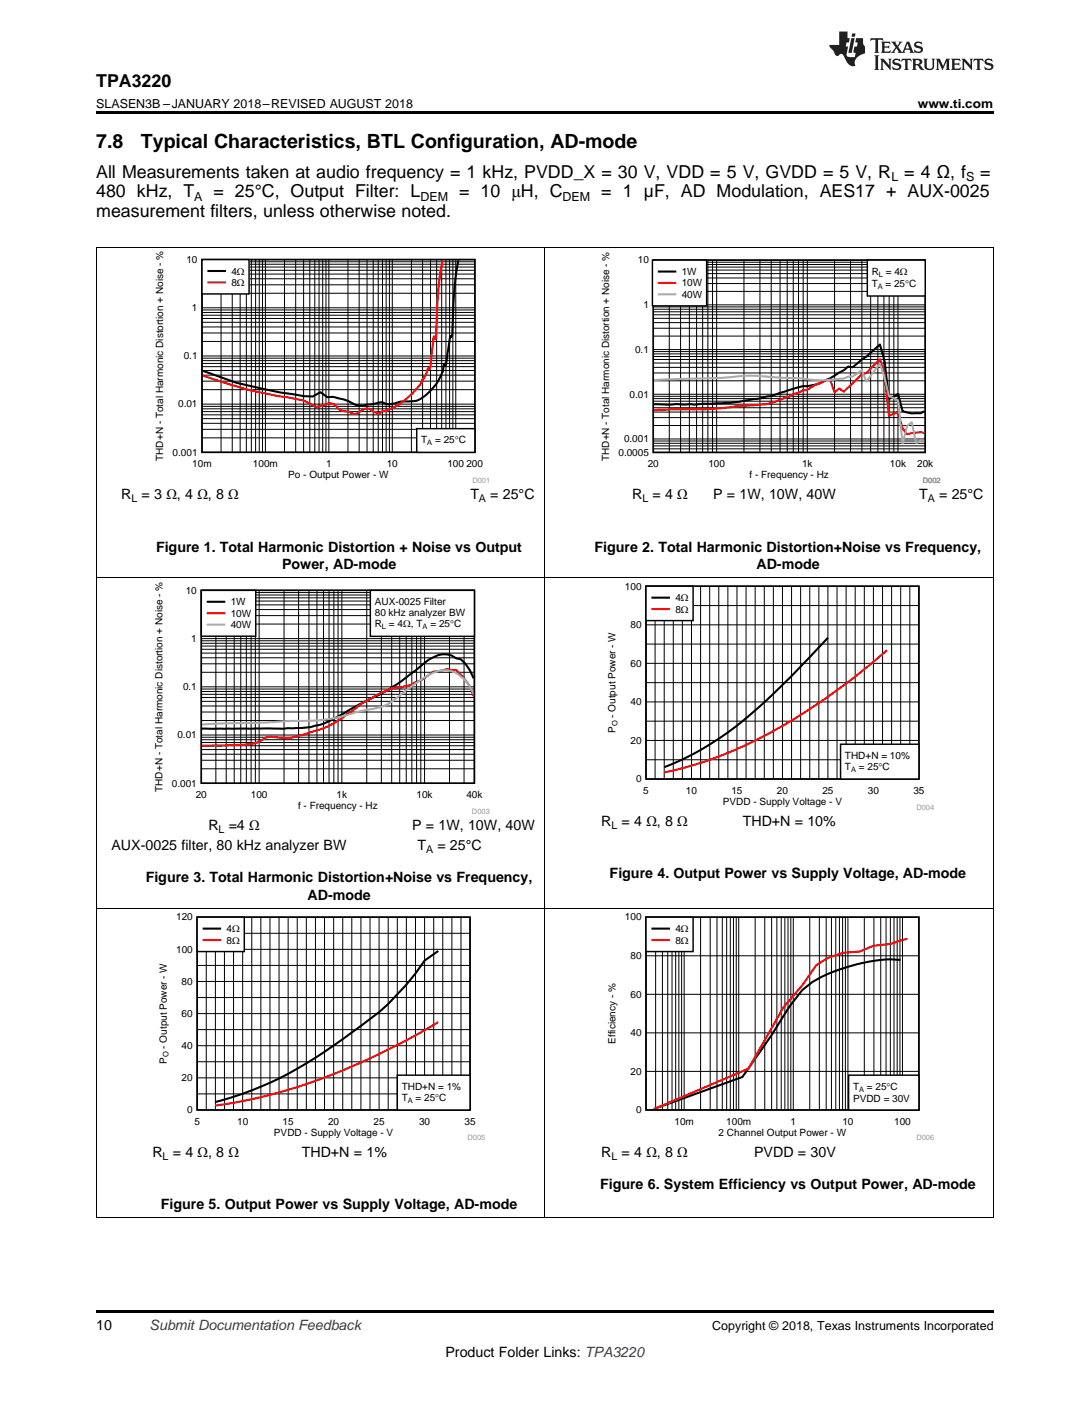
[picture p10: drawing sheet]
<svg xmlns="http://www.w3.org/2000/svg" width="216mm" height="279mm" viewBox="0 0 216 279" stroke-linecap="round" stroke-linejoin="round" font-family="sans-serif">
<path d="M19 241.3l.2 .1zM196.7 241.3l.1 .1zM19 259.7h177.8v.5h-177.8z" fill="#000"/>
<path d="M19.1 180.2v61.2M107.9 180.2v61.2M196.8 180.2v61.2M19 241.3h177.8" fill="none" stroke="#000" stroke-width=".2"/>
<path d="M30.9 180.9h65.2v45.1h-65.2z" fill-rule="evenodd" fill="#fff"/>
<path d="M39.1 181.7h54v38.3h-54z" fill="none" stroke="#000" stroke-width=".29"/>
<g fill="none" stroke="#000" stroke-width=".2">
<path d="M39.1 197.7h54M39.1 194.5h54M39.1 191.3h54M39.1 188.1h54M39.1 184.9h54M40.9 181.7v38.3M42.7 181.7v38.3M44.5 181.7v38.3M46.3 181.7v38.3M48.1 181.7v38.3M49.9 181.7v38.3M51.7 181.7v38.3"/>
<path d="M53.5 181.7v38.3M55.3 181.7v38.3M57.1 181.7v38.3M58.9 181.7v38.3M60.7 181.7v38.3M62.5 181.7v38.3M64.3 181.7v38.3M66.1 181.7v38.3M67.9 181.7v38.3M69.7 181.7v38.3M71.5 181.7v38.3M73.3 181.7v38.3"/>
<path d="M75.1 181.7v38.3M76.9 181.7v38.3M78.7 181.7v38.3M80.5 181.7v38.3M82.3 181.7v38.3M84.1 181.7v38.3M85.9 181.7v38.3M87.7 181.7v38.3M89.5 181.7v38.3M91.3 181.7v38.3M39.1 216.8h54M39.1 213.6h54"/>
<path d="M39.1 210.4h54M39.1 207.2h54M39.1 204h54M39.1 200.9h54"/>
</g>
<path d="M86.8 188.4l-2.7 1.9a49.2 49.2 0 0 1-14.4 14.3 78.8 78.8 0 0 1-23.4 12.7l-3.6 1.1" fill="none" stroke="#000" stroke-width=".41"/>
<path d="M86.8 202.5a122.1 122.1 0 0 1-40.5 16l-3.6 .6" fill="none" stroke="#f00" stroke-width=".41"/>
<path d="M78.7 213.1h14.4v6.8h-14.4z" fill-rule="evenodd" fill="#fff"/>
<path d="M78.7 213.1h14.4v6.9h-14.4z" fill="none" stroke="#000" stroke-width=".29"/>
<path d="M39.1 181.7h9.3v6.9h-9.3z" fill-rule="evenodd" fill="#fff"/>
<path d="M39.1 181.7h9.3v6.9h-9.3z" fill="none" stroke="#000" stroke-width=".29"/>
<path d="M40.3 184h3.3" fill="none" stroke="#000" stroke-width=".41"/>
<path d="M40.3 186.3h3.3" fill="none" stroke="#f00" stroke-width=".41"/>
<path d="M119.8 180.9h65.2v45.1h-65.2z" fill-rule="evenodd" fill="#fff"/>
<path d="M128 181.7h54v38.3h-54z" fill="none" stroke="#000" stroke-width=".29"/>
<g fill="none" stroke="#000" stroke-width=".2">
<path d="M128 197h54M128 189.4h54M129.9 181.7v38.3M131.2 181.7v38.3M132.3 181.7v38.3M133.1 181.7v38.3M133.8 181.7v38.3M134.5 181.7v38.3M135 181.7v38.3M135.5 181.7v38.3M138.8 181.7v38.3M140.7 181.7v38.3"/>
<path d="M142 181.7v38.3M143.1 181.7v38.3M143.9 181.7v38.3M144.7 181.7v38.3M145.3 181.7v38.3M145.8 181.7v38.3M146.3 181.7v38.3M149.6 181.7v38.3M151.5 181.7v38.3M152.8 181.7v38.3M153.9 181.7v38.3M154.7 181.7v38.3"/>
<path d="M155.5 181.7v38.3M156.1 181.7v38.3M156.6 181.7v38.3M157.1 181.7v38.3M160.4 181.7v38.3M162.3 181.7v38.3M163.6 181.7v38.3M164.7 181.7v38.3M165.5 181.7v38.3M166.3 181.7v38.3M166.9 181.7v38.3M167.4 181.7v38.3"/>
<path d="M168 181.7v38.3M171.2 181.7v38.3M173.1 181.7v38.3M174.5 181.7v38.3M175.5 181.7v38.3M176.4 181.7v38.3M177.1 181.7v38.3M177.7 181.7v38.3M178.3 181.7v38.3M178.8 181.7v38.3M128 212.3h54M128 204.7h54"/>
</g>
<path d="M178.4 190.2a27.6 27.6 0 0 0-12.1 1.9 21.2 21.2 0 0 0-7.4 4.1l-2.5 3.3-3.6 5.6-5.7 8.3-17.6 6.4" fill="none" stroke="#000" stroke-width=".41"/>
<path d="M179.7 186.1l-.8 .1-2.4 .8-3.6 .4-2.6 1.1-3.3 .3-3.1 1-2.2 1.5-2.7 3.9-3.8 4.4-7 12.2-18.7 8" fill="none" stroke="#f00" stroke-width=".41"/>
<path d="M168.1 213.1h13.9v6.8h-13.9z" fill-rule="evenodd" fill="#fff"/>
<path d="M168.1 213.1h13.9v6.9h-13.9z" fill="none" stroke="#000" stroke-width=".29"/>
<path d="M128 181.7h9.3v6.9h-9.3z" fill-rule="evenodd" fill="#fff"/>
<path d="M128 181.7h9.3v6.9h-9.3z" fill="none" stroke="#000" stroke-width=".29"/>
<path d="M129.2 184h3.3" fill="none" stroke="#000" stroke-width=".41"/>
<path d="M129.2 186.3h3.3" fill="none" stroke="#f00" stroke-width=".41"/>
<path d="M19.1 114.5v65.7M107.9 114.5v65.7M196.8 114.5v65.7M19 180.1h177.8" fill="none" stroke="#000" stroke-width=".2"/>
<path d="M30.1 115.3h66.9v46h-66.9z" fill-rule="evenodd" fill="#fff"/>
<path d="M39.9 117h54.1v38.2h-54.1z" fill="none" stroke="#000" stroke-width=".29"/>
<g fill="none" stroke="#000" stroke-width=".2">
<path d="M39.9 119.9h54.1M39.9 119.1h54.1M39.9 118.5h54.1M39.9 117.9h54.1M39.9 117.4h54.1M42.8 117v38.2M44.8 117v38.2M46.4 117v38.2M47.7 117v38.2M48.8 117v38.2M49.7 117v38.2M50.6 117v38.2"/>
<path d="M51.3 117v38.2M56.3 117v38.2M59.1 117v38.2M61.2 117v38.2M62.8 117v38.2M64.1 117v38.2M65.2 117v38.2M66.1 117v38.2M67 117v38.2M67.7 117v38.2M72.6 117v38.2M75.5 117v38.2"/>
<path d="M77.6 117v38.2M79.2 117v38.2M80.5 117v38.2M81.6 117v38.2M82.5 117v38.2M83.4 117v38.2M84.1 117v38.2M89 117v38.2M91.9 117v38.2M39.9 139.9h54.1M39.9 139h54.1M39.9 138.2h54.1"/>
<path d="M39.9 137.6h54.1M39.9 137h54.1M39.9 136.5h54.1M39.9 136.1h54.1M39.9 133.2h54.1M39.9 131.5h54.1M39.9 130.3h54.1M39.9 129.4h54.1M39.9 128.7h54.1M39.9 128h54.1M39.9 127.5h54.1M39.9 127h54.1"/>
<path d="M39.9 126.5h54.1M39.9 123.7h54.1M39.9 122h54.1M39.9 120.8h54.1M39.9 152.3h54.1M39.9 150.6h54.1M39.9 149.5h54.1M39.9 148.5h54.1M39.9 147.8h54.1M39.9 147.1h54.1M39.9 146.6h54.1M39.9 146.1h54.1"/>
<path d="M39.9 145.6h54.1M39.9 142.8h54.1M39.9 141.1h54.1"/>
</g>
<path d="M93.8 134.4l-.7-1.6-.9-1.3-.9-.9-.9-.1a3.9 3.9 0 0 0-4.5-.3l-.9 .5-1.8 1.4a46.6 46.6 0 0 1-11.7 7.3l-1 .5a48.1 48.1 0 0 1-7.2 3.8l-1.8 .4-5.4 .3h-16.1" fill="none" stroke="#000" stroke-width=".41"/>
<path d="M93.8 138a12 12 0 0 0-3.4-5.2h-.9l-.9-.2-1.9 .4-.8 .1-2.7 1.8-.9 .3-.9 .6-1.9 .4a6.6 6.6 0 0 0-3.6 .9l-2.7 1.5a14.6 14.6 0 0 0-3.6 2.4l-.9 .5a16.9 16.9 0 0 1-7.2 3.6 13.4 13.4 0 0 1-8.1 .9l-.9 .2a8 8 0 0 1-5.4 1.4l-7.1 .2" fill="none" stroke="#f00" stroke-width=".41"/>
<path d="M93.8 137.6a7.1 7.1 0 0 0-5.2-4.8 8.4 8.4 0 0 0-5.4 2.1l-3.7 2.6a10.7 10.7 0 0 1-7.2 3.2l-.8 .2a37.3 37.3 0 0 1-10 1.9l-4.5 .1-4.5 .3-12.5 .4" fill="none" stroke="#aaa" stroke-width=".41"/>
<path d="M73.4 117h20.6v9.1h-20.6z" fill-rule="evenodd" fill="#fff"/>
<path d="M73.4 117h20.6v9.1h-20.6z" fill="none" stroke="#000" stroke-width=".29"/>
<path d="M39.9 117h10.8v9.1h-10.8z" fill-rule="evenodd" fill="#fff"/>
<path d="M39.9 117h10.8v9.1h-10.8z" fill="none" stroke="#000" stroke-width=".29"/>
<path d="M41.2 119.2h3.2" fill="none" stroke="#000" stroke-width=".41"/>
<path d="M41.2 121.5h3.2" fill="none" stroke="#f00" stroke-width=".41"/>
<path d="M41.2 123.8h3.2" fill="none" stroke="#aaa" stroke-width=".41"/>
<path d="M119.8 115.3h65.2v45.1h-65.2z" fill-rule="evenodd" fill="#fff"/>
<path d="M128 116.2h54v38.2h-54z" fill="none" stroke="#000" stroke-width=".29"/>
<g fill="none" stroke="#000" stroke-width=".2">
<path d="M128 120h54M129.8 116.2v38.2M131.6 116.2v38.2M133.4 116.2v38.2M135.2 116.2v38.2M137 116.2v38.2M138.8 116.2v38.2M140.6 116.2v38.2M142.4 116.2v38.2M144.2 116.2v38.2M146 116.2v38.2M147.8 116.2v38.2"/>
<path d="M149.6 116.2v38.2M151.4 116.2v38.2M153.2 116.2v38.2M155 116.2v38.2M156.8 116.2v38.2M158.6 116.2v38.2M160.4 116.2v38.2M162.2 116.2v38.2M164 116.2v38.2M165.8 116.2v38.2M167.6 116.2v38.2M169.4 116.2v38.2"/>
<path d="M171.2 116.2v38.2M173 116.2v38.2M174.8 116.2v38.2M176.6 116.2v38.2M178.4 116.2v38.2M180.2 116.2v38.2M128 139.1h54M128 135.3h54M128 131.4h54M128 127.6h54M128 123.8h54M128 150.6h54"/>
<path d="M128 146.7h54M128 142.9h54"/>
</g>
<path d="M164 126.4a169.8 169.8 0 0 1-18 17.4 56.1 56.1 0 0 1-14.4 8.2" fill="none" stroke="#000" stroke-width=".41"/>
<path d="M175.7 128.8a118.3 118.3 0 0 1-31.5 20.4l-7.2 2.5-5.4 1.4" fill="none" stroke="#f00" stroke-width=".41"/>
<path d="M166.5 147.5h15.5v6.9h-15.5z" fill-rule="evenodd" fill="#fff"/>
<path d="M166.5 147.5h15.5v6.9h-15.5z" fill="none" stroke="#000" stroke-width=".29"/>
<path d="M128 116.2h9.3v6.8h-9.3z" fill-rule="evenodd" fill="#fff"/>
<path d="M128 116.2h9.3v6.8h-9.3z" fill="none" stroke="#000" stroke-width=".29"/>
<path d="M129.2 118.4h3.3" fill="none" stroke="#000" stroke-width=".41"/>
<path d="M129.2 120.7h3.3" fill="none" stroke="#f00" stroke-width=".41"/>
<path d="M19.1 49v65.6M107.9 49v65.6M196.8 49v65.6M19 114.5h177.8" fill="none" stroke="#000" stroke-width=".2"/>
<path d="M30.2 49.7h66.7v46h-66.7z" fill-rule="evenodd" fill="#fff"/>
<path d="M40 51.4h54.1v38.2h-54.1z" fill="none" stroke="#000" stroke-width=".29"/>
<g fill="none" stroke="#000" stroke-width=".2">
<path d="M40 58.1h54.1M40 56.4h54.1M40 55.2h54.1M40 54.3h54.1M40 53.6h54.1M40 52.9h54.1M40 52.4h54.1M40 51.9h54.1M43.8 51.4v38.2M46 51.4v38.2M47.6 51.4v38.2M48.8 51.4v38.2"/>
<path d="M49.8 51.4v38.2M50.6 51.4v38.2M51.4 51.4v38.2M52 51.4v38.2M52.6 51.4v38.2M56.4 51.4v38.2M58.6 51.4v38.2M60.1 51.4v38.2M61.4 51.4v38.2M62.4 51.4v38.2M63.2 51.4v38.2M63.9 51.4v38.2"/>
<path d="M64.6 51.4v38.2M65.1 51.4v38.2M68.9 51.4v38.2M71.1 51.4v38.2M72.7 51.4v38.2M73.9 51.4v38.2M74.9 51.4v38.2M75.8 51.4v38.2M76.5 51.4v38.2M77.1 51.4v38.2M77.7 51.4v38.2M81.5 51.4v38.2"/>
<path d="M83.7 51.4v38.2M85.3 51.4v38.2M86.5 51.4v38.2M87.5 51.4v38.2M88.3 51.4v38.2M89.1 51.4v38.2M89.7 51.4v38.2M90.3 51.4v38.2M40 77.2h54.1M40 75.5h54.1M40 74.3h54.1M40 73.4h54.1"/>
<path d="M40 72.7h54.1M40 72h54.1M40 71.5h54.1M40 71h54.1M40 70.5h54.1M40 67.7h54.1M40 66h54.1M40 64.8h54.1M40 63.9h54.1M40 63.1h54.1M40 62.5h54.1M40 61.9h54.1"/>
<path d="M40 61.4h54.1M40 61h54.1M40 86.8h54.1M40 85.1h54.1M40 83.9h54.1M40 83h54.1M40 82.2h54.1M40 81.6h54.1M40 81h54.1M40 80.5h54.1M40 80.1h54.1"/>
</g>
<path d="M90.8 51.6l-.4 2.4-.5 4.1-.3 8.5-.3 .3-.1-.3-.9 5.7-.1 .1-.1-.3h-.2a5.7 5.7 0 0 1-.8 2.8 9.6 9.6 0 0 1-4.9 4.6l-1.3 .1a6.7 6.7 0 0 0-3 .4 2.43 2.43 0 0 1-2.1-.3l-2.6 .4a4.7 4.7 0 0 1-4.2-.6l-3-.9-1.2 .1-1.3-1-1.5 .9-1.8-.1a108.8 108.8 0 0 1-13.3-2.6l-6.8-2.4" fill="none" stroke="#000" stroke-width=".41"/>
<path d="M87.7 51.6l-.8 5.5-.6 10-.1-.2-.1 .3-.2-.6-.6 6-.2 .5-.2-.1-.2 .1-.3 1-.3 .6-.1 .1-.2 .5-.2-.1-.1 .6-1.2 1.5a16 16 0 0 1-5 3.8l-.9 .4-.7-.1-.7 .5-1.1-.4a1.49 1.49 0 0 0-2.1-.2l-1 .6-.6 .1-1.1-.4a2.95 2.95 0 0 1-2.8-1.4l-.8-.3-.9 .1-.9 .5-1.1 .1-2.4-1.2-3.2-.7a82.7 82.7 0 0 1-16.9-4.3" fill="none" stroke="#f00" stroke-width=".41"/>
<path d="M82.5 84.9h11.5v4.7h-11.5z" fill-rule="evenodd" fill="#fff"/>
<path d="M82.5 84.9h11.6v4.7h-11.6z" fill="none" stroke="#000" stroke-width=".29"/>
<path d="M40 51.4h9.3v6.8h-9.3z" fill-rule="evenodd" fill="#fff"/>
<path d="M40 51.4h9.3v6.8h-9.3z" fill="none" stroke="#000" stroke-width=".29"/>
<path d="M41.3 53.7h3.2" fill="none" stroke="#000" stroke-width=".41"/>
<path d="M41.3 56h3.2" fill="none" stroke="#f00" stroke-width=".41"/>
<path d="M118.5 49.9h67.8v45.8h-67.8z" fill-rule="evenodd" fill="#fff"/>
<path d="M129.4 51.6h53.9v38.1h-53.9z" fill="none" stroke="#000" stroke-width=".29"/>
<g fill="none" stroke="#000" stroke-width=".2">
<path d="M129.4 57.7h53.9M129.4 56.2h53.9M129.4 55.1h53.9M129.4 54.2h53.9M129.4 53.5h53.9M129.4 52.9h53.9M129.4 52.4h53.9M129.4 52h53.9M132.6 51.6v38.1M134.8 51.6v38.1M136.5 51.6v38.1M138 51.6v38.1"/>
<path d="M139.2 51.6v38.1M140.2 51.6v38.1M141.1 51.6v38.1M141.9 51.6v38.1M147.4 51.6v38.1M150.5 51.6v38.1M152.8 51.6v38.1M154.5 51.6v38.1M155.9 51.6v38.1M157.1 51.6v38.1M158.2 51.6v38.1M159.1 51.6v38.1"/>
<path d="M159.9 51.6v38.1M165.3 51.6v38.1M168.5 51.6v38.1M170.7 51.6v38.1M172.5 51.6v38.1M173.9 51.6v38.1M175.1 51.6v38.1M176.1 51.6v38.1M177 51.6v38.1M177.9 51.6v38.1M129.4 79.5h53.9M129.4 79h53.9"/>
<path d="M129.4 78.5h53.9M129.4 78.1h53.9M129.4 75.5h53.9M129.4 73.9h53.9M129.4 72.8h53.9M129.4 71.9h53.9M129.4 71.2h53.9M129.4 70.6h53.9M129.4 70.1h53.9M129.4 69.7h53.9M129.4 69.3h53.9M129.4 66.6h53.9"/>
<path d="M129.4 65h53.9M129.4 63.9h53.9M129.4 63.1h53.9M129.4 62.4h53.9M129.4 61.8h53.9M129.4 61.3h53.9M129.4 60.8h53.9M129.4 60.4h53.9M129.4 88.9h53.9M129.4 88.4h53.9M129.4 87.8h53.9M129.4 87.4h53.9"/>
<path d="M129.4 87h53.9M129.4 84.3h53.9M129.4 82.8h53.9M129.4 81.7h53.9M129.4 80.8h53.9M129.4 80.1h53.9"/>
</g>
<path d="M129.5 80.1l6.2 .1 .9-.1 .9 .1 3.6-.2a46.3 46.3 0 0 0 10.8-1.4l.8-.1 .9-.3a32.4 32.4 0 0 1 8.1-2l2.7-1.2 2.7-1.6 .9-.8 .9 .2 1.8-1.6 .9-.5 2.7-2.4 .9 3.2 .9 7.5 .9-.3 .9-.7 .9 3.5a7.1 7.1 0 0 0 3.6 .4l.7-.4" fill="none" stroke="#000" stroke-width=".41"/>
<path d="M129.5 81.2h.8a143.3 143.3 0 0 0 14.4-.5l1.8-.3h1.8a18.1 18.1 0 0 0 8.9-2.3l1.8-.7 .9-.1 1.8-1.1 .9-.3 .9-.5 .9-.2 .9 2.6 .9-.8 .9 .6 3.6-3.4 .9-.3 2.7-2.7 .9 3.1 .9 8.1 1.8-.8 .9 3.3 .9 1.1a7.8 7.8 0 0 1 3.4-.2" fill="none" stroke="#f00" stroke-width=".41"/>
<path d="M129.5 75.3l4.4-.2a165.3 165.3 0 0 0 14.4-.7l9.8 .6a27.4 27.4 0 0 0 9 0l.9-.4h.9l1.8-1.3 .9 2.3 2.7-3.6 .9 2.8 .9 3.8 1.8 .7 .9 8.6 .9-3.5 .9-.8 .9 4.2 .9-.5h.7" fill="none" stroke="#aaa" stroke-width=".41"/>
<path d="M171.8 51.6h11.5v7.1h-11.5z" fill-rule="evenodd" fill="#fff"/>
<path d="M171.8 51.6h11.5v7.1h-11.5z" fill="none" stroke="#000" stroke-width=".29"/>
<path d="M129.2 51.6h10.8v9h-10.8z" fill-rule="evenodd" fill="#fff"/>
<path d="M129.2 51.6h10.8v9h-10.8z" fill="none" stroke="#000" stroke-width=".29"/>
<path d="M130.5 53.8h3.3" fill="none" stroke="#000" stroke-width=".41"/>
<path d="M130.5 56.1h3.3" fill="none" stroke="#f00" stroke-width=".41"/>
<path d="M130.5 58.3h3.3" fill="none" stroke="#aaa" stroke-width=".41"/>
<path d="M19 48.9h177.8" fill="none" stroke="#000" stroke-width=".2"/>
<path d="M19 22h177.8v.5h-177.8z" fill="#000"/>
<g fill="#231f20">
<path d="M172.5 7.6l-.1 .5 .4-.2h.6v.1v2.1l-.2 .4h.9l-.2-.4v-2.1l.1-.1h.5l.5 .2-.2-.5zM174.5 8.3l.2 .3v1.5l-.2 .4h1.8l.2-.6a1.04 1.04 0 0 1-1.3 .2v-.7h.6l.3 .2v-.6l-.3 .2h-.6v-.6l.8-.1 .4 .3-.2-.5zM176.5 8.3l.9 1.1-.9 1.1h.8l-.2-.2 .4-.7 .5 .7-.2 .2h1.5l-.2-.2 .2-.4h.9l.1 .4-.2 .2h1l-.3-.3-.7-1.9h-.5l-.9 2-.8-1 .9-1h-.8l.1 .3-.4 .5-.3-.6 .1-.2zM179.7 8.6l.4 1h-.7zM181.3 8.4a.63 .63 0 0 0-.2 .7 .63 .63 0 0 0 .6 .4l.6 .2 .1 .2a.75 .75 0 0 1-.7 .4 .75 .75 0 0 1-.6-.5l.1 .7 .1-.1a1.11 1.11 0 0 0 1.5-.6 1.13 1.13 0 0 0-1.2-.8l-.1-.4a1.04 1.04 0 0 1 1.2 .2l-.2-.5-.2 .1-.4-.2zM173.2 10.9l.2 .4v2.2l-.2 .4h1l-.3-.4v-2.2l.3-.4zM174.3 11.6l.3 .4v1.5l-.3 .4h.8l-.2-.4v-1.3l1.5 1.7v-1.9l.2-.4h-.7l.2 .4v.9l-1.1-1.3zM177 11.8a.62 .62 0 0 0-.2 .7 .62 .62 0 0 0 .6 .4l.6 .1 .1 .3a.76 .76 0 0 1-.7 .3 .76 .76 0 0 1-.7-.4l.2 .7 .1-.1a1.11 1.11 0 0 0 1.5-.6 1.13 1.13 0 0 0-1.2-.8l-.1-.4a1.04 1.04 0 0 1 1.2 .2l-.2-.6-.2 .1-.5-.1zM178.7 11.6l-.2 .6a.61 .61 0 0 1 .8-.3v1.6l-.2 .4h.9l-.2-.4v-1.6a.63 .63 0 0 1 .7 .3l-.1-.6zM180.6 11.6l.3 .4v1.5l-.3 .4h1l-.2-.2-.1-.8 .6 .2a.76 .76 0 0 0 1.2 .7l-1-1a.58 .58 0 0 0 .6-.5 .58 .58 0 0 0-.5-.6zM181.4 11.9h.1a.45 .45 0 0 1 .5 .1 .45 .45 0 0 1 .1 .5l-.8 .2zM182.9 11.6l.2 .2a2.17 2.17 0 0 0 .3 1.9 .99 .99 0 0 0 1.6-.6v-1.1l.2-.4h-.7l.2 .2a1.92 1.92 0 0 1-.2 1.8 .6 .6 0 0 1-.9-.5v-1.1l.2-.4zM185.4 11.6l.2 .4v1.5l-.2 .4h.7l-.2-.4v-1.4l.8 1.8 .8-1.8v1.4l-.2 .4h.9l-.2-.4v-1.5l.2-.4h-.8l-.6 1.5-.6-1.5zM188.4 11.6l.2 .4v1.5l-.2 .4h1.8l.1-.6a1.04 1.04 0 0 1-1.2 .1v-.6h.5l.4 .2v-.6l-.4 .2h-.5v-.7h.8l.3 .3-.1-.6zM190.5 11.6l.2 .4v1.5l-.2 .4h.7l-.2-.4v-1.3l1.5 1.7v-1.9l.2-.4h-.7l.2 .4v.9l-1.1-1.3zM192.9 11.6l-.1 .6a.61 .61 0 0 1 .7-.3l.1 1.6-.3 .4h1l-.3-.4 .1-1.6a.63 .63 0 0 1 .7 .3l-.1-.6zM195.2 11.8a.62 .62 0 0 0-.2 .7 .62 .62 0 0 0 .6 .4l.6 .1 .1 .3a.76 .76 0 0 1-.7 .3 .76 .76 0 0 1-.6-.4l.1 .7 .1-.1a1.11 1.11 0 0 0 1.6-.6 1.13 1.13 0 0 0-1.3-.8l-.1-.4a1.04 1.04 0 0 1 1.2 .2l-.1-.6-.2 .1-.5-.1z"/>
<path d="M166.2 6.3v2.6h-1.9v.4l.8 .9a.91 .91 0 0 0 1 .8 .56 .56 0 0 1 .5-.3 .56 .56 0 0 1 .5 .3l.4 .8a1.53 1.53 0 0 0 1.9 1.2 1.54 1.54 0 0 1 1-2.1l.9-.3v-1.4a1.52 1.52 0 0 1-.4-1.6h-1.3l-.2 .8h.5l-.2 .8h-.5l-.1 1v.2l.4 .1-.2 .8a1.93 1.93 0 0 1-1.6-.3l.3-1.8h-.5l.2-.8h.4l.2-.8h-.4v-1.3zM168.6 7.6l-.6 2.9h.7l.6-2.9zM168.8 6.6l-.1 .7h.6l.2-.7z"/>
</g>
<g font-size="3.9">
<text x="19" y="29.3">7.8</text>
<text x="27.9" y="29.3">Typical Characteristics, BTL Configuration, AD-mode</text>
</g>
<g font-size="3.5">
<text x="19" y="17.3">TPA3220</text>
<text x="19" y="35.2">All Measurements taken at audio frequency = 1 kHz, PVDD_X = 30 V, VDD = 5 V, GVDD = 5 V, R</text>
<text x="179.1" y="35.2">= 4 Ω, f</text>
<text x="194.2" y="35.2">=</text>
<text x="19" y="39.1">480 kHz, T</text>
<text x="42.3" y="39.1">= 25°C, Output Filter: L</text>
<text x="90.9" y="39.1">= 10 μH, C</text>
<text x="119.1" y="39.1">= 1 µF, AD Modulation, AES17 + AUX-0025</text>
<text x="19" y="43">measurement filters, unless otherwise noted.</text>
</g>
<g font-size="2.8">
<text x="24" y="99">R</text>
<text x="28" y="99">= 3 Ω, 4 Ω, 8 Ω</text>
<text x="93.2" y="99">T</text>
<text x="97.1" y="99">= 25°C</text>
<text x="125.2" y="99">R</text>
<text x="129.3" y="99">= 4 Ω</text>
<text x="141.3" y="99">P = 1W, 10W, 40W</text>
<text x="182.1" y="99">T</text>
<text x="186" y="99">= 25°C</text>
<text x="30.9" y="109.3">Figure 1. Total Harmonic Distortion + Noise vs Output</text>
<text x="55.9" y="112.8">Power, AD-mode</text>
<text x="117.8" y="109.3">Figure 2. Total Harmonic Distortion+Noise vs Frequency,</text>
<text x="149.8" y="112.8">AD-mode</text>
<text x="41.3" y="164.5">R</text>
<text x="45.3" y="164.5">=4 Ω</text>
<text x="81.6" y="164.5">P = 1W, 10W, 40W</text>
<text x="119.1" y="163.7">R</text>
<text x="123.1" y="163.7">= 4 Ω, 8 Ω</text>
<text x="147.1" y="163.7">THD+N = 10%</text>
<text x="22.1" y="168.5">AUX-0025 filter, 80 kHz analyzer BW</text>
<text x="82.7" y="168.5">T</text>
<text x="86.6" y="168.5">= 25°C</text>
<text x="28.9" y="174.9">Figure 3. Total Harmonic Distortion+Noise vs Frequency,</text>
<text x="60.9" y="178.4">AD-mode</text>
<text x="120.8" y="174">Figure 4. Output Power vs Supply Voltage, AD-mode</text>
<text x="30.2" y="229.3">R</text>
<text x="34.2" y="229.3">= 4 Ω, 8 Ω</text>
<text x="59.8" y="229.3">THD+N = 1%</text>
<text x="119.1" y="229.3">R</text>
<text x="123.1" y="229.3">= 4 Ω, 8 Ω</text>
<text x="149.4" y="229.3">PVDD = 30V</text>
<text x="31.9" y="239.6">Figure 5. Output Power vs Supply Voltage, AD-mode</text>
<text x="118.9" y="235.6">Figure 6. System Efficiency vs Output Power, AD-mode</text>
<text x="19" y="263.6">10</text>
<text x="88.2" y="268.9">Product Folder Links: TPA3220</text>
</g>
<text font-size="2.8" fill="#0000c8" x="29.6" y="263.6">Submit Documentation Feedback</text>
<g font-size="2.5">
<text x="19" y="21.4">SLASEN3B –JANUARY 2018–REVISED AUGUST 2018</text>
<text x="181.8" y="21.4">www.ti.com</text>
<text x="176.6" y="35.9">L</text>
<text x="191.3" y="35.9">S</text>
<text x="38.5" y="39.8">A</text>
<text x="83.3" y="39.8">DEM</text>
<text x="111.4" y="39.8">DEM</text>
<text x="141.1" y="263.6">Copyright © 2018, Texas Instruments Incorporated</text>
</g>
<g font-size="2.1">
<text x="26" y="99.5">L</text>
<text x="94.9" y="99.5">A</text>
<text x="127.2" y="99.5">L</text>
<text x="183.8" y="99.5">A</text>
<text x="43.3" y="165.1">L</text>
<text x="121.1" y="164.3">L</text>
<text x="84.4" y="169.1">A</text>
<text x="32.2" y="229.8">L</text>
<text x="121.1" y="229.8">L</text>
</g>
<g font-size="2">
<text x="36.9" y="52.1">10</text>
<text x="126.3" y="52.2">10</text>
<text x="45.8" y="54.4">4:</text>
<text x="45.8" y="56.7">8:</text>
<text x="135" y="54.5">1W</text>
<text x="135" y="56.8">10W</text>
<text x="135" y="59">40W</text>
<text x="172.7" y="56.9">T</text>
<text x="172.7" y="54.5">R</text>
<text x="175.4" y="56.9">= 25qC</text>
<text x="175.5" y="54.5">= 4</text>
<text x="178.3" y="54.5">:</text>
<text x="38" y="61.6">1</text>
<text x="127.4" y="61.1">1</text>
<text x="36.4" y="71.2">0.1</text>
<text x="125.8" y="69.9">0.1</text>
<text x="35.3" y="80.7">0.01</text>
<text x="124.7" y="78.8">0.01</text>
<text x="83.4" y="87.9">T</text>
<text x="86.2" y="87.9">= 25</text>
<text x="90.1" y="87.9">q</text>
<text x="90.9" y="87.9">C</text>
<text x="123.6" y="87.6">0.001</text>
<text x="32.3" y="91.3" transform="rotate(-90 32.3 91.3)">THD+N - Total Harmonic Distortion + Noise - %</text>
<text x="34.2" y="90.3">0.001</text>
<text x="38.1" y="92.5">10m</text>
<text x="50.1" y="92.5">100m</text>
<text x="57.1" y="94.8">Po - Output Power - W</text>
<text x="64.6" y="92.5">1</text>
<text x="76.6" y="92.5">10</text>
<text x="88.6" y="92.5">100 200</text>
<text x="120.7" y="91.3" transform="rotate(-90 120.7 91.3)">THD+N - Total Harmonic Distortion + Noise - %</text>
<text x="122.5" y="90.3">0.0005</text>
<text x="128.3" y="92.5">20</text>
<text x="140.3" y="92.5">100</text>
<text x="148.5" y="94.8">f - Frequency - Hz</text>
<text x="158.9" y="92.5">1k</text>
<text x="176.3" y="92.5">10k</text>
<text x="181.7" y="92.5">20k</text>
<text x="36.8" y="117.6">10</text>
<text x="45.7" y="119.9">1W</text>
<text x="74.2" y="119.9">AUX-0025 Filter</text>
<text x="123.8" y="116.8">100</text>
<text x="133.8" y="119.1">4:</text>
<text x="45.7" y="122.2">10W</text>
<text x="45.7" y="124.5">40W</text>
<text x="74.2" y="122.1">80 kHz analyzer BW</text>
<text x="74.2" y="124.3">R</text>
<text x="77" y="124.3">= 4:, T</text>
<text x="85.2" y="124.3">= 25</text>
<text x="89.1" y="124.3">qC</text>
<text x="124.9" y="124.5">80</text>
<text x="133.8" y="121.4">8:</text>
<text x="37.9" y="127.2">1</text>
<text x="36.3" y="136.8">0.1</text>
<text x="124.9" y="132.1">60</text>
<text x="121.9" y="142.2" transform="rotate(-90 121.9 142.2)">- Output Power - W</text>
<text x="124.9" y="139.7">40</text>
<text x="35.1" y="146.3">0.01</text>
<text x="121.9" y="145.2" transform="rotate(-90 121.9 145.2)">P</text>
<text x="124.9" y="147.4">20</text>
<text x="34.1" y="155.9">0.001</text>
<text x="126" y="155">0</text>
<text x="167.4" y="150.4">THD+N = 10%</text>
<text x="167.4" y="152.6">T</text>
<text x="170.1" y="152.6">= 25q</text>
<text x="174.8" y="152.6">C</text>
<text x="32.2" y="156.9" transform="rotate(-90 32.2 156.9)">THD+N - Total Harmonic Distortion + Noise - %</text>
<text x="38.8" y="158.1">20</text>
<text x="49.7" y="158.1">100</text>
<text x="59" y="160.4">f - Frequency - Hz</text>
<text x="66.7" y="158.1">1k</text>
<text x="82.5" y="158.1">10k</text>
<text x="92.4" y="158.1">40k</text>
<text x="127.4" y="157.3">5</text>
<text x="135.9" y="157.3">10</text>
<text x="143.2" y="159.5">PVDD - Supply Voltage - V</text>
<text x="144.9" y="157.3">15</text>
<text x="153.9" y="157.3">20</text>
<text x="162.9" y="157.3">25</text>
<text x="171.9" y="157.3">30</text>
<text x="180.9" y="157.3">35</text>
<text x="34.9" y="182.4">120</text>
<text x="44.9" y="184.7">4:</text>
<text x="123.8" y="182.4">100</text>
<text x="133.8" y="184.7">4</text>
<text x="134.9" y="184.7">:</text>
<text x="34.9" y="188.8">100</text>
<text x="44.9" y="187">8:</text>
<text x="124.9" y="190">80</text>
<text x="133.8" y="187">8</text>
<text x="134.9" y="187">:</text>
<text x="36" y="195.1">80</text>
<text x="124.9" y="197.7">60</text>
<text x="36" y="201.5">60</text>
<text x="33" y="207.8" transform="rotate(-90 33 207.8)">- Output Power - W</text>
<text x="36" y="207.9">40</text>
<text x="121.9" y="206.9" transform="rotate(-90 121.9 206.9)">Efficiency - %</text>
<text x="124.9" y="205.3">40</text>
<text x="33" y="210.8" transform="rotate(-90 33 210.8)">P</text>
<text x="36" y="214.2">20</text>
<text x="79.6" y="216">THD+N = 1%</text>
<text x="124.9" y="213">20</text>
<text x="169" y="216">T</text>
<text x="171.7" y="216">= 25</text>
<text x="175.6" y="216">q</text>
<text x="176.4" y="216">C</text>
<text x="37.1" y="220.6">0</text>
<text x="79.6" y="218.2">T</text>
<text x="82.3" y="218.2">= 25</text>
<text x="86.2" y="218.2">qC</text>
<text x="126" y="220.6">0</text>
<text x="169" y="218.4">PVDD = 30V</text>
<text x="38.5" y="222.9">5</text>
<text x="47" y="222.9">10</text>
<text x="54.3" y="225.1">PVDD - Supply Voltage - V</text>
<text x="56" y="222.9">15</text>
<text x="65" y="222.9">20</text>
<text x="74" y="222.9">25</text>
<text x="83" y="222.9">30</text>
<text x="92" y="222.9">35</text>
<text x="133.6" y="222.9">10m</text>
<text x="142.3" y="225.1">2 Channel Output Power - W</text>
<text x="143.9" y="222.9">100m</text>
<text x="156.6" y="222.9">1</text>
<text x="166.8" y="222.9">10</text>
<text x="177.1" y="222.9">100</text>
</g>
<g font-size="1.5">
<text x="173.9" y="57.2">A</text>
<text x="174.1" y="54.8">L</text>
<text x="84.6" y="88.2">A</text>
<text x="75.7" y="124.6">L</text>
<text x="83.7" y="124.6">A</text>
<text x="122.3" y="143.9" transform="rotate(-90 122.3 143.9)">O</text>
<text x="168.6" y="152.9">A</text>
<text x="33.4" y="209.5" transform="rotate(-90 33.4 209.5)">O</text>
<text x="80.8" y="218.5">A</text>
<text x="170.2" y="216.3">A</text>
</g>
<g font-size="1.5" fill="#999">
<text x="93.6" y="95.7">D001</text>
<text x="182.8" y="95.7">D002</text>
<text x="93.5" y="161.3">D003</text>
<text x="181.5" y="160.4">D004</text>
<text x="92.6" y="226">D005</text>
<text x="181.5" y="226">D006</text>
</g>
</svg>
